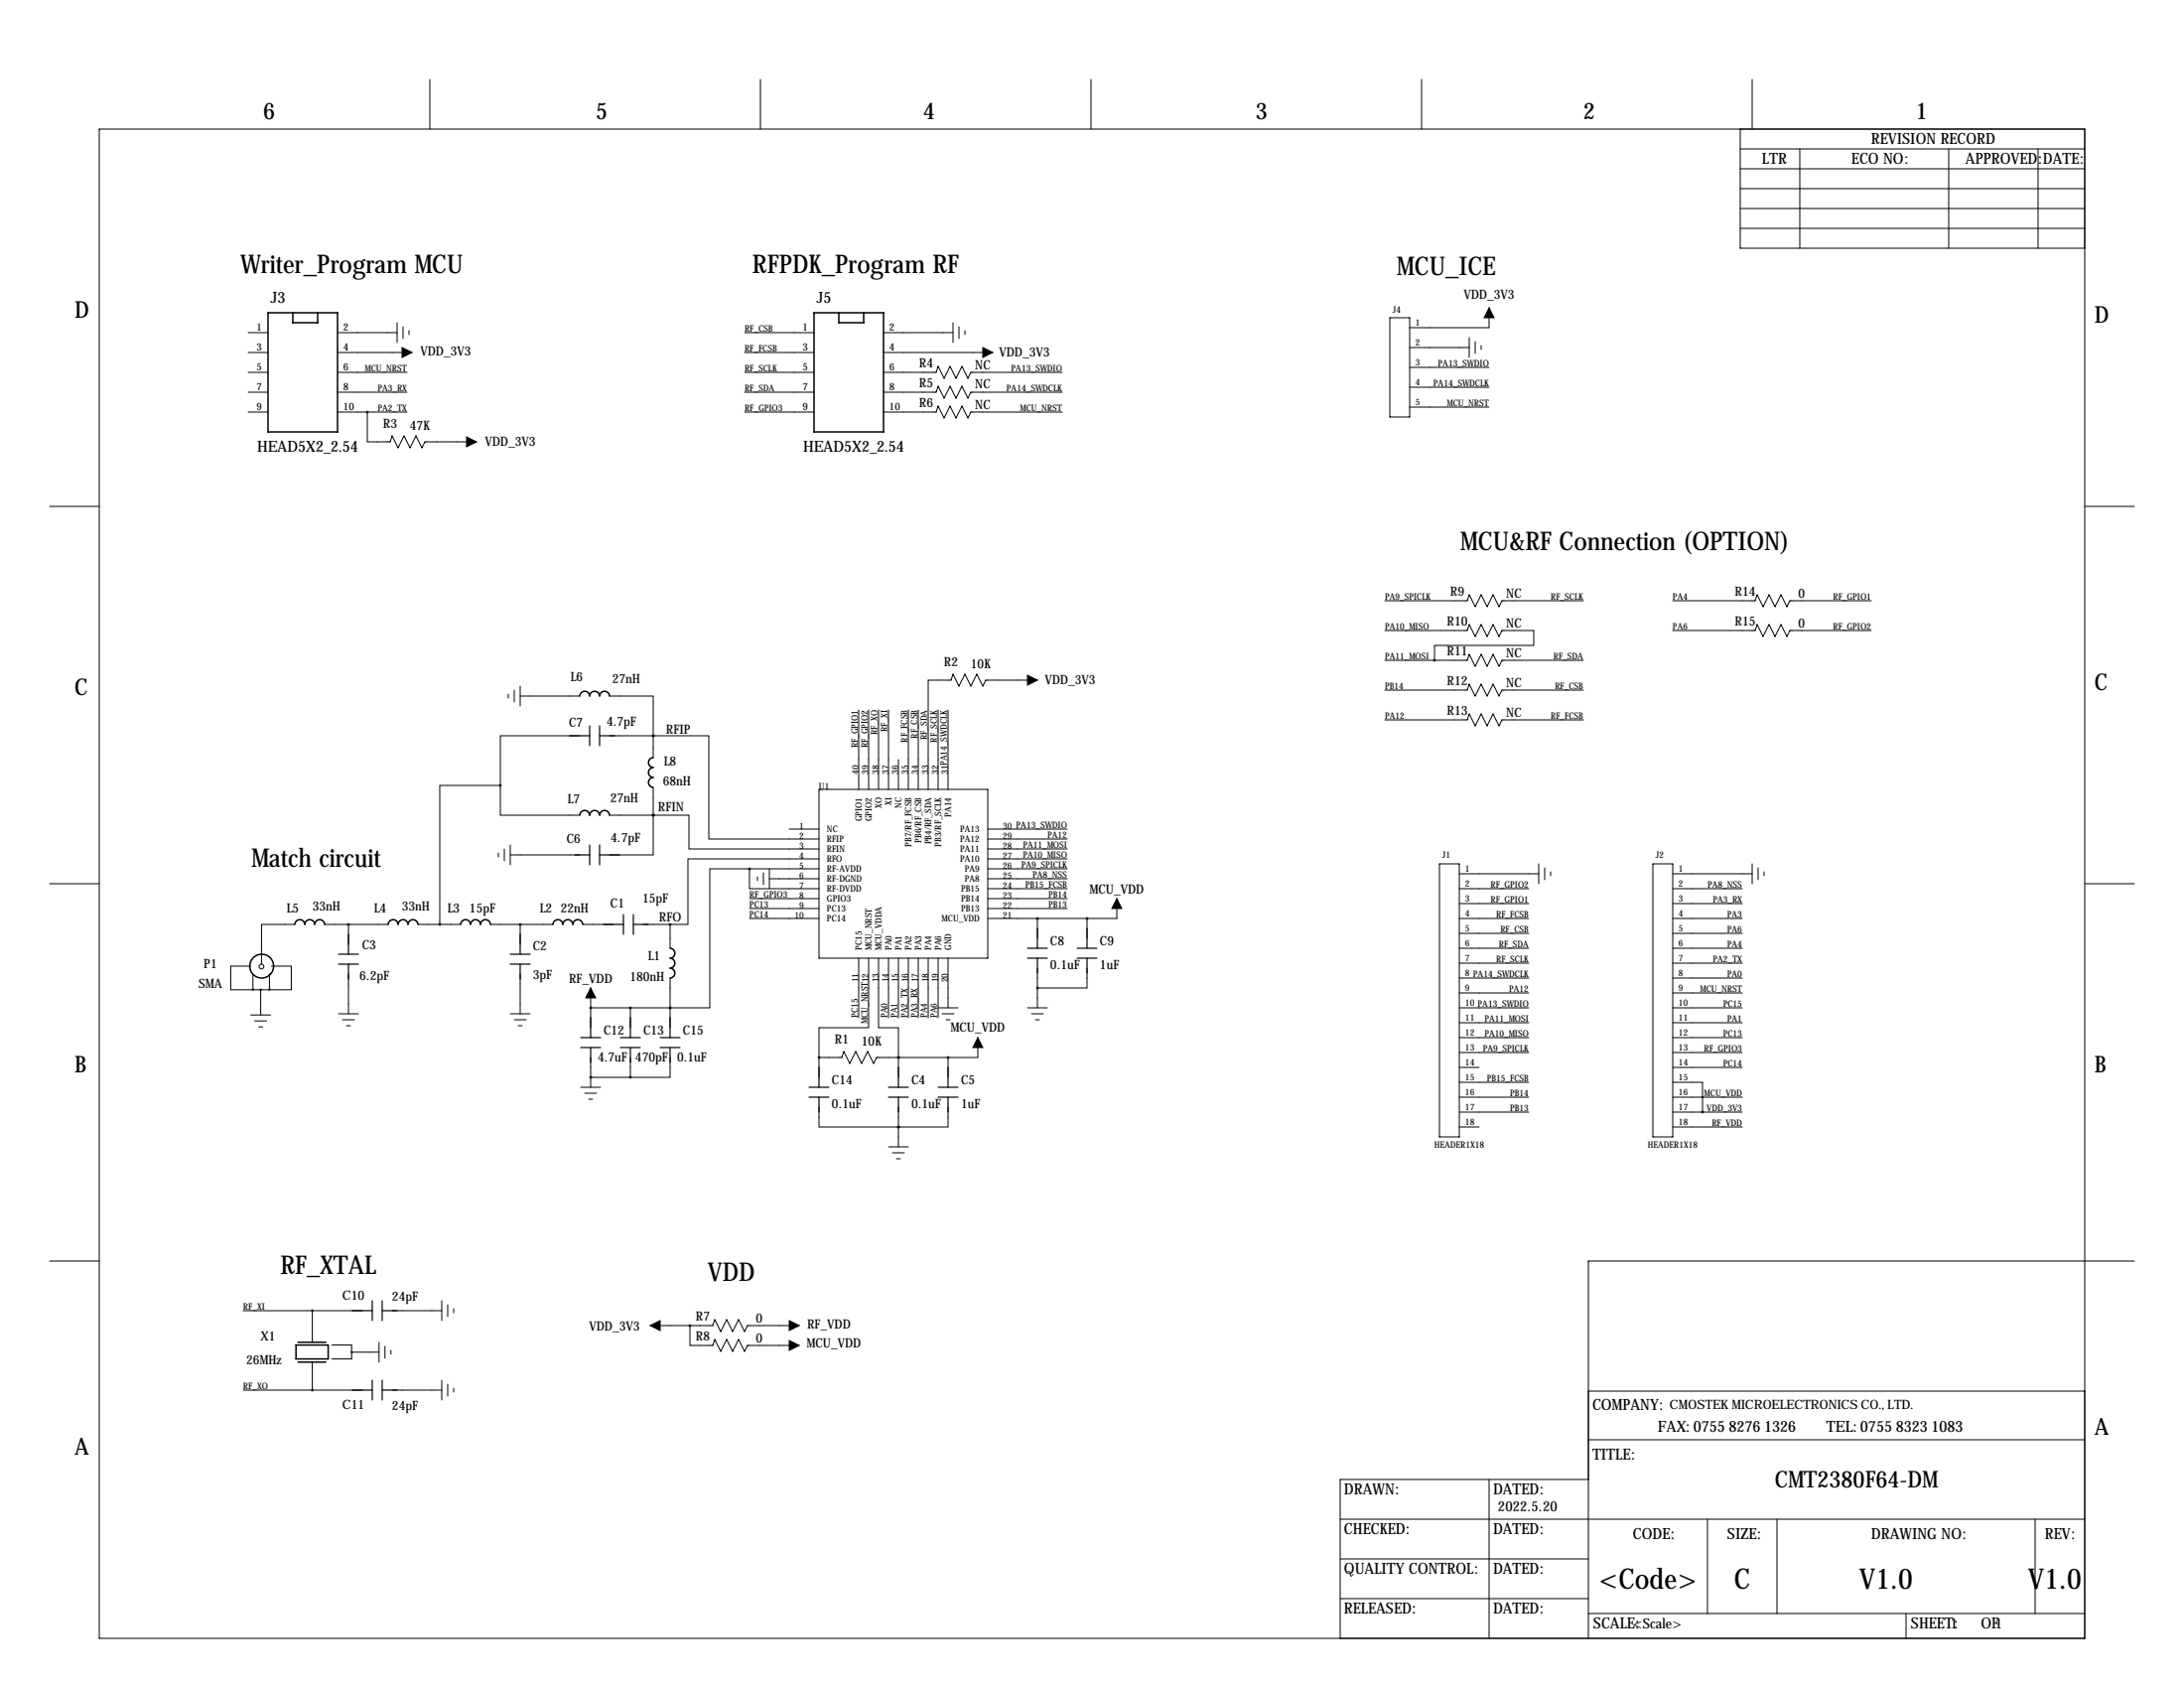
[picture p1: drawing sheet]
<svg xmlns="http://www.w3.org/2000/svg" width="559mm" height="432mm" viewBox="0 0 559 432" stroke-linecap="round" stroke-linejoin="round" font-family="sans-serif">
<g fill="none" stroke="#000" stroke-width=".25">
<path d="M25.4 33h508v386.1h-508zM110 20.3v12.7M194.6 20.3v12.7M279.1 20.3v12.7M363.7 20.3v12.7M445.3 38.1h88.1M445.3 33v30.5h88.1M448.3 20.3v12.7M460.5 38.1v25.4M498.6 38.1v25.4M521.5 38.1v25.4M445.3 48.3h88.1"/>
<path d="M445.3 43.2h88.1M445.3 53.3h88.1M445.3 58.4h88.1M381 78.7v5.1h-20.3M63.5 85.1h5.1M63.5 90.2h5.1M63.5 95.2h5.1M86.4 85.1h15.2M86.4 90.2h19M86.4 95.2h17.7M101.6 82.6v5M103.1 83.6v3"/>
<path d="M104.6 84.6v1M190.5 85.1h17.8M190.5 90.2h17.8M190.5 95.2h17.8M226.1 85.1h17.7M226.1 90.2h27.9M226.1 95.2h13.4l.5-1.5 1.6 3.1 1.5-3.1 1.5 3.1 1.5-3.1 1.5 3.1 .8-1.6h23.4M243.8 82.6v5M245.4 83.6v3M246.9 84.6v1M355.6 81.3h5.1v25.4h-5.1zM360.7 88.9h15.2"/>
<path d="M360.7 94h20.3M360.7 99.1h20.3M375.9 86.4v5M377.4 87.4v3M379 88.4v1M63.5 100.3h5.1M63.5 105.4h5.1M86.4 100.3h17.7M86.4 105.4h17.7M94 105.4v7.6h5.8l.5-1.5 1.6 3.1 1.5-3.1 1.5 3.1 1.5-3.1 1.5 3.1 .8-1.6h13.2M190.5 100.3h17.8M190.5 105.4h17.8"/>
<path d="M226.1 100.3h13.4l.5-1.5 1.6 3.1 1.5-3.1 1.5 3.1 1.5-3.1 1.5 3.1 .8-1.6h23.4M226.1 105.4h13.4l.5-1.5 1.6 3 1.5-3 1.5 3 1.5-3 1.5 3 .8-1.5h23.4M360.7 104.1h20.3M12.7 129.5h12.7M533.4 129.5h12.7M354.3 153.7h21.1l.5-1.6 1.5 3.1 1.6-3.1 1.5 3.1 1.5-3.1 1.5 3.1 .8-1.5h20.8M428 153.7h21.1l.5-1.6 1.5 3.1 1.5-3.1 1.6 3.1 1.5-3.1 1.5 3.1 .8-1.5h20.8M130 177.5v1.1M131.6 176.5v3.1M133.1 175.5v5.1M133.1 178.1h15.2M156 178.1h11.1v10.1"/>
<path d="M265.4 174h-13.2l-.7 1.5-1.6-3-1.5 3-1.5-3-1.5 3-1.6-3-.5 1.5h-5.8v27.9M354.3 161.3h21.1l.5-1.5 1.5 3 1.6-3 1.5 3 1.5-3 1.5 3 .8-1.5h8.1v3.8h-25.4v3.8M354.3 168.9h21.1l.5-1.5 1.5 3 1.6-3 1.5 3 1.5-3 1.5 3 .8-1.5h20.8M354.3 176.5h21.1l.5-1.5 1.5 3.1 1.6-3.1 1.5 3.1 1.5-3.1 1.5 3.1 .8-1.6h20.8M428 161.3h21.1l.5-1.5 1.5 3 1.5-3 1.6 3 1.5-3 1.5 3 .8-1.5h20.8M148.3 188.2h-20.3v12.7M156 188.2h11.1M167.1 188.2h14.3v26.4h28.1M167.1 188.2h.1M167.1 188.2v5.6M219.7 181.6v20.3M222.2 181.6v20.3"/>
<path d="M224.8 181.6v20.3M227.3 181.6v20.3M229.9 194.3v7.6M232.4 181.6v20.3M234.9 181.6v20.3M240 181.6v20.3M242.6 181.6v20.3M354.3 184.1h21.1l.5-1.5 1.5 3.1 1.6-3.1 1.5 3.1 1.5-3.1 1.5 3.1 .8-1.6h20.8M127.5 218.2v1M128 200.9v7.6h20.3M128 200.9h-15.5v35.6M129 217.2v3"/>
<path d="M130.6 218.7h17.7M130.6 216.2v5M156 208.5h11.1M167.1 208.5h.1M167.1 208.5v10.2h-11.1M167.1 208.5h9.2v8.7h33.2M167.1 201.4v7.1M201.9 212.1h7.6M209.5 219.7h-33.5v16.8h-4.6M209.5 201.9h43.2v43.2h-43.2zM252.7 212.1h20.3M252.7 214.6h20.3"/>
<path d="M252.7 217.2h20.3M252.7 219.7h20.3M12.7 226.1h12.7M75.4 236.5h-8.5v10.1M83.1 236.5h16.2M89.2 236.5v5.1M106.9 236.5h11M125.5 236.5h16M133.1 236.5v5.1M149.1 236.5h7.9M164.6 236.5h6.8M171.4 236.5v6.1"/>
<path d="M191.8 222.2v5.1h17.7M191.8 222.2h-10.2v35.6h-10.2M191.8 222.2h17.7M191.8 229.9h17.7M191.8 232.4h17.7M191.8 234.9h17.7M193.8 224.3v1M195.3 223.3v3M196.8 224.8h12.7M196.8 222.2v5.1M252.7 222.2h20.3M252.7 224.8h20.3"/>
<path d="M252.7 227.3h20.3M252.7 229.9h20.3M252.7 232.4h20.3M265.4 234.9v5.1M278.1 234.9v5.1M285.8 229.9v5h-33.1M368.3 221h5.1v69.8h-5.1zM373.4 227.3h17.8M373.4 234.9h17.8M373.4 223.5h20.3M373.4 231.1h17.8M373.4 238.8h17.8"/>
<path d="M393.7 221v5.1M395.2 222v3M396.7 223v1M422.9 221h5.1v69.8h-5.1zM428 227.3h17.8M428 234.9h17.8M428 223.5h20.3M428 231.1h17.8M428 238.8h17.8M448.3 221v5.1M449.8 222v3M451.4 223v1"/>
<path d="M533.4 226.1h12.7M64.1 247.1h-5.1v6.1h5.7M64.2 259.6h5M64.7 249.2v4M64.7 253.2h4.2M66.7 253.2v6.4M68.9 249.1v4.1M69.4 247.1h5.1v6.1h-5.6M86.6 259.3h5.1M89.2 249.2v10.1M130.6 259.3h5M133.1 249.2v10.1"/>
<path d="M151.1 257.8h.1M151.1 257.8h20.3M151.1 252.7v10.2M161.3 257.8v5.1M171.4 257.8h.1M171.4 250.2v12.7M219.7 245.1v15.2M222.2 245.1v17.8h-12.7v7.6M224.8 245.1v17.8h5.1v7.6M227.3 245.1v15.2M229.9 245.1v15.2M232.4 245.1v15.2"/>
<path d="M234.9 245.1v15.2M237.5 245.1v15.2M240 245.1v15.2M240 257.8h5.1M241 259.3h3.1M242.6 245.1v12.7M262.9 257.8h5.1M263.9 259.3h3.1M265.4 247.6v10.2M278.1 247.6v5.1h-12.7M373.4 242.6h17.8M373.4 246.4h17.8"/>
<path d="M373.4 250.2h17.8M373.4 254h17.8M373.4 257.8h17.8M428 242.6h17.8M428 246.4h17.8M428 250.2h17.8M428 254h17.8M428 257.8h17.8M65.2 261.2h3M66.2 262.7h1M87.6 260.9h3.1M88.6 262.4h1.1"/>
<path d="M131.6 260.9h3M132.6 262.4h1M148.6 278.1h5.1M149.6 279.7h3.1M151.1 275.6h.1M151.1 270.5v7.6M151.1 275.6h10.2M161.3 270.5v5.1M171.4 270.5v5.1h-10.1M209.5 270.5v5.1M229.9 270.5h.1M229.9 270.5v5.1"/>
<path d="M242.1 260.9h1M242.6 270.5v5.1M250.2 265.4v5.1h-25.9l-.8 1.5-1.5-3-1.5 3-1.6-3-1.5 3-1.5-3-.5 1.5h-5.9M264.9 260.9h1M373.4 261.6h17.8M373.4 265.4h17.8M373.4 269.2h17.8M373.4 273h5.1M373.4 276.9h17.8M428 276.9h7.6v7.6M428 261.6h17.8M428 265.4h17.8"/>
<path d="M428 269.2h17.8M428 273h17.8M150.6 281.2h1M209.5 283.2v5.1h20.4M227.3 293.4h5.1M228.3 294.9h3.1M229.4 296.4h1M229.9 288.3h.1M229.9 283.2v10.2M242.6 283.2v5.1h-12.7M373.4 280.7h17.8M373.4 284.5h17.8"/>
<path d="M373.4 288.3h5.1M428 280.7h17.8M428 284.5h17.8M428 288.3h17.8M12.7 322.6h12.7M62.2 335.3h30.5M79.9 335.3v8.1M100.3 335.3h12.7M113 332.7v5.1M114.6 333.8v3M116.1 334.8v1M166.4 339.1h16l.5-1.5 1.5 3 1.5-3 1.6 3 1.5-3 1.5 3 .8-1.5h13.2"/>
<path d="M176.5 339.1v5.1h5.9l.5-1.6 1.5 3.1 1.5-3.1 1.6 3.1 1.5-3.1 1.5 3.1 .8-1.5h13.2M546.1 322.6h-139.7v33M62.2 355.6h30.5M79.9 348.4v7.2M84.9 344.1h5.1v3.5h-5.1M90 345.9h7M97 343.4v5M98.5 344.4v3M100 345.4v1M100.3 355.6h12.7M113 353.1v5M114.6 354.1v3"/>
<path d="M116.1 355.1v1M533.4 355.9h-127v63.2M381 378.5v40.6M406.4 368.3h127M406.4 378.5h-63.5v40.6M342.9 388.6h190.5M342.9 398.8h63.5M436.9 388.6v24.1M454.7 388.6v24.1M520.7 388.6v24.1M342.9 408.9h63.5M406.4 412.7h127"/>
<path d="M487.7 412.7v6.4"/>
<circle cx="66.9" cy="247.2" r=".61"/>
</g>
<g fill="none" stroke="#000" stroke-width=".38">
<path d="M68.6 80h17.8v30.5h-17.8zM74.9 80v2.6h6.4v-2.6M208.3 80h17.8v30.5h-17.8zM214.6 80v2.6h6.4v-2.6M148.3 178a1.27 1.27 0 0 1 1.3-1.2 1.27 1.27 0 0 1 1.3 1.2 1.27 1.27 0 0 1 1.2-1.2 1.27 1.27 0 0 1 1.3 1.2 1.27 1.27 0 0 1 1.3-1.2 1.27 1.27 0 0 1 1.3 1.3M167.1 193.8a1.27 1.27 0 0 0-1.2 1.3 1.27 1.27 0 0 0 1.2 1.2 1.27 1.27 0 0 0-1.2 1.3 1.27 1.27 0 0 0 1.2 1.3 1.27 1.27 0 0 0-1.2 1.2 1.27 1.27 0 0 0 1.2 1.3M148.3 208.5a1.27 1.27 0 0 1 1.3-1.2 1.27 1.27 0 0 1 1.3 1.2 1.27 1.27 0 0 1 1.2-1.2 1.27 1.27 0 0 1 1.3 1.2 1.27 1.27 0 0 1 1.3-1.2 1.27 1.27 0 0 1 1.3 1.2M75.4 236.5a1.27 1.27 0 0 1 1.3-1.2 1.27 1.27 0 0 1 1.3 1.2 1.27 1.27 0 0 1 1.2-1.2 1.27 1.27 0 0 1 1.3 1.2 1.27 1.27 0 0 1 1.3-1.2 1.27 1.27 0 0 1 1.3 1.2M99.3 236.5a1.27 1.27 0 0 1 1.3-1.2 1.27 1.27 0 0 1 1.3 1.2 1.27 1.27 0 0 1 1.2-1.2 1.27 1.27 0 0 1 1.3 1.2 1.27 1.27 0 0 1 1.3-1.2 1.27 1.27 0 0 1 1.2 1.2M117.9 236.5a1.27 1.27 0 0 1 1.2-1.2 1.27 1.27 0 0 1 1.3 1.2 1.27 1.27 0 0 1 1.3-1.2 1.27 1.27 0 0 1 1.2 1.2 1.27 1.27 0 0 1 1.3-1.2 1.27 1.27 0 0 1 1.3 1.2M141.5 236.5a1.27 1.27 0 0 1 1.2-1.2 1.27 1.27 0 0 1 1.3 1.2 1.27 1.27 0 0 1 1.3-1.2 1.27 1.27 0 0 1 1.3 1.2 1.27 1.27 0 0 1 1.2-1.2 1.27 1.27 0 0 1 1.3 1.2M171.5 242.6a1.27 1.27 0 0 1 1.2 1.2 1.27 1.27 0 0 1-1.2 1.3 1.27 1.27 0 0 1 1.2 1.3 1.27 1.27 0 0 1-1.2 1.3 1.27 1.27 0 0 1 1.2 1.2 1.27 1.27 0 0 1-1.3 1.3"/>
<path d="M75.7 344.1h8.3v3.5h-8.3zM76.3 343.4h7.1M76.3 348.4h7.1"/>
<circle cx="67" cy="247.1" r="3"/>
</g>
<g fill="none" stroke="#000" stroke-width=".3">
<path d="M145.8 188.2h5.1M150.9 185.7v5.1M153.4 188.2h3.8M153.4 185.7v5.1M147.1 218.7h3.8M150.9 216.2v5M153.4 216.2v5M153.4 218.7h5.1M89.2 239v5.1M133.1 239v5.1M154.4 236.5h5.1M159.5 233.9v5.1"/>
<path d="M162.1 236.5h3.8M162.1 233.9v5.1M265.4 237.5v5.1M278.1 237.5v5.1M86.6 246.6h5.1M86.6 244.1h5.1M89.2 246.6v3.8M130.6 246.6h5M130.6 244.1h5M133.1 246.6v3.8M262.9 245.1h5.1M262.9 242.6h5.1"/>
<path d="M265.4 245.1v3.8M275.6 245.1h5.1M275.6 242.6h5.1M278.1 245.1v3.8M148.6 268h5.1M148.6 265.4h5.1M151.1 260.3v5.1M151.1 268v3.8M158.7 268h5.1M158.7 265.4h5.1M161.3 260.3v5.1M161.3 268v3.8"/>
<path d="M168.9 268h5.1M168.9 265.4h5.1M171.4 260.3v5.1M171.4 268v3.8M207 278.1h5.1M209.5 273v5.1M227.3 278.1h5.1M229.9 273v5.1M240 278.1h5.1M242.6 273v5.1M207 280.7h5.1M209.5 280.7v3.8"/>
<path d="M227.3 280.7h5.1M229.9 280.7v3.8M240 280.7h5.1M242.6 280.7v3.8M90.2 335.3h5M95.2 332.7v5.1M97.8 335.3h3.8M97.8 332.7v5.1M90.2 355.6h5M95.2 353.1v5M97.8 353.1v5M97.8 355.6h3.8"/>
</g>
<path d="M381 78.7l1.3 2.6h-2.6zM102.9 88.9l2.5 1.3-2.5 1.2zM251.5 88.9l2.5 1.3-2.5 1.2zM119.4 111.8l2.5 1.2-2.5 1.3zM262.9 172.7l2.5 1.3-2.5 1.3zM285.8 229.9l1.2 2.5h-2.5zM151.1 252.7l1.3 2.6h-2.5zM250.2 265.4l1.3 2.6h-2.6zM166.4 339.1l2.5-1.3v2.6zM201.9 337.8l2.6 1.3-2.6 1.3zM201.9 342.9l2.6 1.3-2.6 1.2z" fill="#000" stroke="#000" stroke-width=".25"/>
<path d="M68.9 253.2a.05 .05 0 0 0 .1 0 .05 .05 0 0 0-.1 0zM167.1 208.5a.05 .05 0 0 0 .1 0 .05 .05 0 0 0-.1 0zM89.1 236.5a.05 .05 0 0 0 .1 0 .05 .05 0 0 0-.1 0zM167.1 188.2a.05 .05 0 0 0 .1 0 .05 .05 0 0 0-.1 0zM167.1 208.5a.05 .05 0 0 0 .1 0 .05 .05 0 0 0-.1 0zM167.1 188.2a.05 .05 0 0 0 .1 0 .05 .05 0 0 0-.1 0zM229.8 270.5a.05 .05 0 0 0 .1 0 .05 .05 0 0 0-.1 0zM229.8 270.5a.05 .05 0 0 0 .1 0 .05 .05 0 0 0-.1 0zM209.5 270.5a.05 .05 0 0 0 .1 0 .05 .05 0 0 0-.1 0zM229.8 288.3a.05 .05 0 0 0 .1 0 .05 .05 0 0 0-.1 0zM229.8 288.3a.05 .05 0 0 0 .1 0 .05 .05 0 0 0-.1 0zM242.5 270.5a.05 .05 0 0 0 .1 0 .05 .05 0 0 0-.1 0zM265.4 235a.05 .05 0 0 0 .1 0 .05 .05 0 0 0-.1 0zM278.1 235a.05 .05 0 0 0 .1 0 .05 .05 0 0 0-.1 0zM265.4 252.7a.05 .05 0 0 0 .1 0 .05 .05 0 0 0-.1 0zM89.9 345.9a.05 .05 0 0 0 .1 0 .05 .05 0 0 0-.1 0zM171.4 236.5a.05 .05 0 0 0 .1 0 .05 .05 0 0 0-.1 0zM191.7 222.3a.05 .05 0 0 0 .1 0 .05 .05 0 0 0-.1 0zM171.4 257.8a.05 .05 0 0 0 .1 0 .05 .05 0 0 0-.1 0zM171.4 257.8a.05 .05 0 0 0 .1 0 .05 .05 0 0 0-.1 0zM151.1 257.8a.05 .05 0 0 0 .1 0 .05 .05 0 0 0-.1 0zM151.1 275.6a.05 .05 0 0 0 .1 0 .05 .05 0 0 0-.1 0zM176.5 339.1a.05 .05 0 0 0 .1 0 .05 .05 0 0 0-.1 0zM367 168.9a.05 .05 0 0 0 .1 0 .05 .05 0 0 0-.1 0z" fill="#000" stroke="#000" stroke-width=".63"/>
<g font-size="7.3">
<text x="409.2" y="406.4">&lt;Code&gt;</text>
<text x="443.7" y="406.4">C</text>
<text x="475.7" y="406.4">V1.0</text>
<text x="518.9" y="406.4">V1.0</text>
</g>
<g font-size="6.6">
<text x="61.5" y="69.8">Writer_Program MCU</text>
<text x="192.5" y="69.8">RFPDK_Program RF</text>
<text x="357.4" y="70.4">MCU_ICE</text>
<text x="373.6" y="140.7">MCU&amp;RF Connection (OPTION)</text>
<text x="64.3" y="221.7">Match circuit</text>
<text x="71.7" y="325.9">RF_XTAL</text>
<text x="181.1" y="327.7">VDD</text>
</g>
<g font-size="5.9">
<text x="67.3" y="30.5">6</text>
<text x="152.4" y="30.5">5</text>
<text x="236.2" y="30.5">4</text>
<text x="321.3" y="30.5">3</text>
<text x="405.1" y="30.5">2</text>
<text x="490.2" y="30.5">1</text>
<text x="19" y="81.3">D</text>
<text x="535.9" y="82.6">D</text>
<text x="19" y="177.8">C</text>
<text x="535.9" y="176.5">C</text>
<text x="19" y="274.3">B</text>
<text x="535.9" y="274.3">B</text>
<text x="535.9" y="367">A</text>
<text x="19" y="372.1">A</text>
<text x="454.1" y="380.5">CMT2380F64-DM</text>
</g>
<g font-size="4">
<text x="450.8" y="41.9">LTR</text>
<text x="473.7" y="41.9">ECO NO:</text>
<text x="478.8" y="36.8">REVISION RECORD</text>
<text x="502.9" y="41.9">APPROVED:DATE:</text>
<text x="69.2" y="77.5">J3</text>
<text x="208.9" y="77.5">J5</text>
<text x="65.8" y="115.7">HEAD5X2_2.54</text>
<text x="205.5" y="115.7">HEAD5X2_2.54</text>
<text x="407.4" y="360.7">COMPANY:</text>
<text x="424.2" y="366.3">FAX: 0755 8276 1326</text>
<text x="467.4" y="366.3">TEL: 0755 8323 1083</text>
<text x="407.4" y="373.4">TITLE:</text>
<text x="343.9" y="382.3">DRAWN:</text>
<text x="382" y="382.3">DATED:</text>
<text x="343.9" y="392.4">CHECKED:</text>
<text x="382" y="392.4">DATED:</text>
<text x="417.8" y="393.7">CODE:</text>
<text x="442" y="393.7">SIZE:</text>
<text x="478.8" y="393.7">DRAWING NO:</text>
<text x="523.2" y="393.7">REV:</text>
<text x="343.9" y="402.6">QUALITY CONTROL:</text>
<text x="382" y="402.6">DATED:</text>
<text x="343.9" y="412.7">RELEASED:</text>
<text x="382" y="412.7">DATED:</text>
<text x="407.7" y="416.6">SCALE:</text>
<text x="488.9" y="416.6">SHEET:</text>
<text x="506.9" y="416.6">OF1</text>
</g>
<g font-size="3.6">
<text x="383.3" y="386.6">2022.5.20</text>
<text x="417.8" y="416.6">&lt;Scale&gt;</text>
<text x="499.1" y="416.6">1</text>
</g>
<g font-size="3.3">
<text x="374.5" y="76.5">VDD_3V3</text>
<text x="107.5" y="91">VDD_3V3</text>
<text x="235.2" y="94">R4</text>
<text x="249.5" y="94.5">NC</text>
<text x="255.6" y="91.2">VDD_3V3</text>
<text x="235.2" y="99.1">R5</text>
<text x="249.5" y="99.3">NC</text>
<text x="235.2" y="104.2">R6</text>
<text x="249.5" y="104.6">NC</text>
<text x="98" y="109.5">R3</text>
<text x="104.9" y="110">47K</text>
<text x="124" y="114">VDD_3V3</text>
<text x="371.1" y="152.4">R9</text>
<text x="385.4" y="152.9">NC</text>
<text x="443.9" y="152.4">R14</text>
<text x="460.2" y="152.9">0</text>
<text x="370.2" y="160">R10</text>
<text x="385.4" y="160.5">NC</text>
<text x="443.9" y="160">R15</text>
<text x="460.2" y="160.5">0</text>
<text x="370.2" y="167.7">R11</text>
<text x="241.5" y="170.5">R2</text>
<text x="248.4" y="170.9">10K</text>
<text x="385.4" y="168.1">NC</text>
<text x="146" y="174.2">L6</text>
<text x="156.7" y="174.8">27nH</text>
<text x="267.3" y="175">VDD_3V3</text>
<text x="370.2" y="175.3">R12</text>
<text x="385.4" y="175.8">NC</text>
<text x="145.5" y="185.9">C7</text>
<text x="155.2" y="185.7">4.7pF</text>
<text x="370.2" y="182.9">R13</text>
<text x="385.4" y="183.4">NC</text>
<text x="170.4" y="187.7">RFIP</text>
<text x="169.8" y="195.9">L8</text>
<text x="169.6" y="200.9">68nH</text>
<text x="145.2" y="205.5">L7</text>
<text x="156.2" y="205.3">27nH</text>
<text x="168.4" y="207.5">RFIN</text>
<text x="145" y="215.6">C6</text>
<text x="156.3" y="215.4">4.7pF</text>
<text x="73.3" y="233.4">L5</text>
<text x="80" y="232.9">33nH</text>
<text x="95.7" y="233.4">L4</text>
<text x="102.8" y="232.9">33nH</text>
<text x="114.5" y="233.4">L3</text>
<text x="120.1" y="233.4">15pF</text>
<text x="138.1" y="233.4">L2</text>
<text x="143.5" y="233.4">22nH</text>
<text x="156.2" y="232.2">C1</text>
<text x="164.3" y="230.9">15pF</text>
<text x="278.8" y="228.6">MCU_VDD</text>
<text x="168.7" y="235.7">RFO</text>
<text x="92.7" y="242.8">C3</text>
<text x="136.4" y="243.1">C2</text>
<text x="165.8" y="245.6">L1</text>
<text x="268.7" y="241.8">C8</text>
<text x="281.4" y="241.8">C9</text>
<text x="52.1" y="247.6">P1</text>
<text x="92" y="250.7">6.2pF</text>
<text x="136.3" y="250.4">3pF</text>
<text x="145.6" y="251.5">RF_VDD</text>
<text x="161.2" y="251">180nH</text>
<text x="268.7" y="247.9">0.1uF</text>
<text x="281.4" y="247.9">1uF</text>
<text x="50.8" y="252.8">SMA</text>
<text x="243.2" y="263.9">MCU_VDD</text>
<text x="154.4" y="264.7">C12</text>
<text x="164.6" y="264.7">C13</text>
<text x="174.8" y="264.7">C15</text>
<text x="213.6" y="267">R1</text>
<text x="220.5" y="267.5">10K</text>
<text x="152.9" y="271.5">4.7uF</text>
<text x="162.6" y="271.5">470pF</text>
<text x="173.2" y="271.5">0.1uF</text>
<text x="212.9" y="277.4">C14</text>
<text x="233.2" y="277.4">C4</text>
<text x="245.9" y="277.4">C5</text>
<text x="212.9" y="283.5">0.1uF</text>
<text x="233.2" y="283.5">0.1uF</text>
<text x="245.9" y="283.5">1uF</text>
<text x="87.6" y="332.4">C10</text>
<text x="100.3" y="332.7">24pF</text>
<text x="150.7" y="340.4">VDD_3V3</text>
<text x="178" y="337.8">R7</text>
<text x="193.5" y="338.3">0</text>
<text x="206.5" y="339.9">RF_VDD</text>
<text x="66.7" y="342.9">X1</text>
<text x="178" y="342.9">R8</text>
<text x="193.5" y="343.4">0</text>
<text x="206.4" y="344.7">MCU_VDD</text>
<text x="63" y="349">26MHz</text>
<text x="87.6" y="360.3">C11</text>
<text x="100.3" y="360.7">24pF</text>
<text x="427.2" y="360.4">CMOSTEK MICROELECTRONICS CO., LTD.</text>
</g>
<g font-size="2.6">
<text x="65.7" y="84.6">1</text>
<text x="65.7" y="89.7">3</text>
<text x="87.9" y="89.7">4</text>
<text x="87.9" y="84.6">2</text>
<text x="205.4" y="84.6">1</text>
<text x="205.4" y="89.7">3</text>
<text x="227.6" y="89.7">4</text>
<text x="227.6" y="84.6">2</text>
<text x="65.7" y="94.7">5</text>
<text x="87.9" y="94.7">6</text>
<text x="205.4" y="94.7">5</text>
<text x="227.6" y="94.7">6</text>
<text x="65.7" y="99.8">7</text>
<text x="87.9" y="99.8">8</text>
<text x="205.4" y="99.8">7</text>
<text x="227.6" y="99.8">8</text>
<text x="65.7" y="104.9">9</text>
<text x="87.9" y="104.9">10</text>
<text x="205.4" y="104.9">9</text>
<text x="227.6" y="104.9">10</text>
</g>
<g font-size="2.3">
<text x="356.3" y="80">J4</text>
<text x="362.2" y="83.3">1</text>
<text x="190.5" y="89.9">RF_FCSB</text>
<text x="190.5" y="84.8">RF_CSB</text>
<text x="362.2" y="88.4">2</text>
<text x="93.3" y="95">MCU_NRST</text>
<text x="190.5" y="95">RF_SCLK</text>
<text x="258.7" y="95">PA13_SWDIO</text>
<text x="362.2" y="93.5">3</text>
<text x="368" y="93.7">PA13_SWDIO</text>
<text x="96.6" y="100.1">PA3_RX</text>
<text x="190.5" y="100.1">RF_SDA</text>
<text x="257.5" y="100.1">PA14_SWDCLK</text>
<text x="362.2" y="98.6">4</text>
<text x="366.8" y="98.8">PA14_SWDCLK</text>
<text x="96.6" y="105.2">PA2_TX</text>
<text x="190.5" y="105.2">RF_GPIO3</text>
<text x="261" y="105.2">MCU_NRST</text>
<text x="362.2" y="103.6">5</text>
<text x="370.2" y="103.9">MCU_NRST</text>
<text x="354.3" y="153.4">PA9_SPICLK</text>
<text x="396.8" y="153.4">RF_SCLK</text>
<text x="428" y="153.4">PA4</text>
<text x="469" y="153.4">RF_GPIO1</text>
<text x="354.3" y="161">PA10_MISO</text>
<text x="428" y="161">PA6</text>
<text x="469" y="161">RF_GPIO2</text>
<text x="354.3" y="168.7">PA11_MOSI</text>
<text x="397.5" y="168.7">RF_SDA</text>
<text x="354.3" y="176.3">PB14</text>
<text x="397.9" y="176.3">RF_CSB</text>
<text x="354.3" y="183.9">PA12</text>
<text x="396.8" y="183.9">RF_FCSB</text>
<text x="219.5" y="191.4" transform="rotate(-90 219.5 191.4)">RF_GPIO1</text>
<text x="222" y="191.4" transform="rotate(-90 222 191.4)">RF_GPIO2</text>
<text x="224.5" y="187.9" transform="rotate(-90 224.5 187.9)">RF_XO</text>
<text x="227.1" y="187.1" transform="rotate(-90 227.1 187.1)">RF_XI</text>
<text x="232.2" y="189.9" transform="rotate(-90 232.2 189.9)">RF_FCSB</text>
<text x="234.7" y="188.9" transform="rotate(-90 234.7 188.9)">RF_CSB</text>
<text x="237.2" y="189.3" transform="rotate(-90 237.2 189.3)">RF_SDA</text>
<text x="239.8" y="189.9" transform="rotate(-90 239.8 189.9)">RF_SCLK</text>
<text x="209.5" y="201.9">U1</text>
<text x="219.7" y="198.1" transform="rotate(-90 219.7 198.1)">40</text>
<text x="222.2" y="198.1" transform="rotate(-90 222.2 198.1)">39</text>
<text x="224.8" y="198.1" transform="rotate(-90 224.8 198.1)">38</text>
<text x="227.3" y="198.1" transform="rotate(-90 227.3 198.1)">37</text>
<text x="229.9" y="198.1" transform="rotate(-90 229.9 198.1)">36</text>
<text x="232.4" y="198.1" transform="rotate(-90 232.4 198.1)">35</text>
<text x="234.9" y="198.1" transform="rotate(-90 234.9 198.1)">34</text>
<text x="237.5" y="198.1" transform="rotate(-90 237.5 198.1)">33</text>
<text x="240" y="198.1" transform="rotate(-90 240 198.1)">32</text>
<text x="242.6" y="198.1" transform="rotate(-90 242.6 198.1)">31PA14_SWDCLK</text>
<text x="225.6" y="206.7" transform="rotate(-90 225.6 206.7)">XO</text>
<text x="228.1" y="205.9" transform="rotate(-90 228.1 205.9)">XI</text>
<text x="230.7" y="206.7" transform="rotate(-90 230.7 206.7)">NC</text>
<text x="243.4" y="209" transform="rotate(-90 243.4 209)">PA14</text>
<text x="204.6" y="212.1">1</text>
<text x="204.6" y="214.6">2</text>
<text x="211.6" y="212.9">NC</text>
<text x="211.6" y="215.4">RFIP</text>
<text x="220.5" y="210.2" transform="rotate(-90 220.5 210.2)">GPIO1</text>
<text x="223.1" y="210.2" transform="rotate(-90 223.1 210.2)">GPIO2</text>
<text x="235.8" y="215.6" transform="rotate(-90 235.8 215.6)">PB6/RF_CSB</text>
<text x="238.3" y="216" transform="rotate(-90 238.3 216)">PB4/RF_SDA</text>
<text x="245.7" y="215.4">PA12</text>
<text x="245.7" y="212.9">PA13</text>
<text x="256.5" y="214.6">29</text>
<text x="256.5" y="212.1">30 PA13_SWDIO</text>
<text x="268" y="214.4">PA12</text>
<text x="204.6" y="217.2">3</text>
<text x="204.6" y="219.7">4</text>
<text x="211.6" y="218">RFIN</text>
<text x="211.6" y="220.5">RFO</text>
<text x="233.2" y="216.6" transform="rotate(-90 233.2 216.6)">PB7/RF_FCSB</text>
<text x="240.8" y="216.6" transform="rotate(-90 240.8 216.6)">PB3/RF_SCLK</text>
<text x="245.7" y="220.5">PA10</text>
<text x="245.7" y="218">PA11</text>
<text x="256.5" y="219.7">27</text>
<text x="256.5" y="217.2">28</text>
<text x="261.3" y="222">PA9_SPICLK</text>
<text x="261.7" y="216.9">PA11_MOSI</text>
<text x="261.7" y="219.5">PA10_MISO</text>
<text x="369" y="219.5">J1</text>
<text x="423.6" y="219.5">J2</text>
<text x="204.6" y="222.2">5</text>
<text x="204.6" y="224.8">6</text>
<text x="204.6" y="227.3">7</text>
<text x="211.6" y="223.1">RF-AVDD</text>
<text x="211.6" y="225.6">RF-DGND</text>
<text x="246.9" y="225.6">PA8</text>
<text x="246.9" y="223.1">PA9</text>
<text x="256.5" y="227.3">24</text>
<text x="256.5" y="224.8">25</text>
<text x="256.5" y="222.2">26</text>
<text x="262.4" y="227.1">PB15_FCSB</text>
<text x="264.2" y="224.5">PA8_NSS</text>
<text x="374.9" y="223">1</text>
<text x="374.9" y="226.8">2</text>
<text x="381.4" y="227.1">RF_GPIO2</text>
<text x="429.5" y="223">1</text>
<text x="429.5" y="226.8">2</text>
<text x="436.9" y="227.1">PA8_NSS</text>
<text x="191.8" y="229.6">RF_GPIO3</text>
<text x="191.8" y="232.2">PC13</text>
<text x="204.6" y="229.9">8</text>
<text x="204.6" y="232.4">9</text>
<text x="211.6" y="228.1">RF-DVDD</text>
<text x="211.6" y="230.7">GPIO3</text>
<text x="211.6" y="233.2">PC13</text>
<text x="246" y="233.2">PB13</text>
<text x="246" y="230.7">PB14</text>
<text x="246" y="228.1">PB15</text>
<text x="256.5" y="232.4">22</text>
<text x="256.5" y="229.9">23</text>
<text x="268.3" y="229.6">PB14</text>
<text x="268.3" y="232.2">PB13</text>
<text x="374.9" y="230.6">3</text>
<text x="381.4" y="230.9">RF_GPIO1</text>
<text x="429.5" y="230.6">3</text>
<text x="438.3" y="230.9">PA3_RX</text>
<text x="191.8" y="234.7">PC14</text>
<text x="203.4" y="234.9">10</text>
<text x="211.6" y="235.8">PC14</text>
<text x="240.9" y="235.8">MCU_VDD</text>
<text x="256.5" y="234.9">21</text>
<text x="374.9" y="234.4">4</text>
<text x="374.9" y="238.3">5</text>
<text x="382.9" y="234.7">RF_FCSB</text>
<text x="383.9" y="238.5">RF_CSB</text>
<text x="429.5" y="234.4">4</text>
<text x="429.5" y="238.3">5</text>
<text x="441.9" y="234.7">PA3</text>
<text x="441.9" y="238.5">PA6</text>
<text x="220.5" y="243.1" transform="rotate(-90 220.5 243.1)">PC15</text>
<text x="223.1" y="243.1" transform="rotate(-90 223.1 243.1)">MCU_NRST</text>
<text x="225.6" y="243.1" transform="rotate(-90 225.6 243.1)">MCU_VDDA</text>
<text x="228.1" y="243.1" transform="rotate(-90 228.1 243.1)">PA0</text>
<text x="230.7" y="243.1" transform="rotate(-90 230.7 243.1)">PA1</text>
<text x="233.2" y="243.1" transform="rotate(-90 233.2 243.1)">PA2</text>
<text x="235.8" y="243.1" transform="rotate(-90 235.8 243.1)">PA3</text>
<text x="238.3" y="243.1" transform="rotate(-90 238.3 243.1)">PA4</text>
<text x="240.8" y="243.1" transform="rotate(-90 240.8 243.1)">PA6</text>
<text x="243.4" y="243.1" transform="rotate(-90 243.4 243.1)">GND</text>
<text x="374.9" y="242.1">6</text>
<text x="374.9" y="245.9">7</text>
<text x="383.5" y="242.3">RF_SDA</text>
<text x="429.5" y="242.1">6</text>
<text x="429.5" y="245.9">7</text>
<text x="441.9" y="242.3">PA4</text>
<text x="219.7" y="251.3" transform="rotate(-90 219.7 251.3)">11</text>
<text x="224.8" y="251.3" transform="rotate(-90 224.8 251.3)">13</text>
<text x="227.3" y="251.3" transform="rotate(-90 227.3 251.3)">14</text>
<text x="229.9" y="251.3" transform="rotate(-90 229.9 251.3)">15</text>
<text x="237.5" y="251.3" transform="rotate(-90 237.5 251.3)">18</text>
<text x="240" y="251.3" transform="rotate(-90 240 251.3)">19</text>
<text x="242.6" y="251.3" transform="rotate(-90 242.6 251.3)">20</text>
<text x="374.9" y="249.7">8 PA14_SWDCLK</text>
<text x="382.9" y="246.1">RF_SCLK</text>
<text x="429.5" y="249.7">8</text>
<text x="438.3" y="246.1">PA2_TX</text>
<text x="441.9" y="249.9">PA0</text>
<text x="374.9" y="253.5">9</text>
<text x="374.9" y="257.3">10 PA13_SWDIO</text>
<text x="386.2" y="253.7">PA12</text>
<text x="429.5" y="253.5">9</text>
<text x="429.5" y="257.3">10</text>
<text x="435" y="253.7">MCU_NRST</text>
<text x="440.9" y="257.6">PC15</text>
<text x="219.5" y="260.3" transform="rotate(-90 219.5 260.3)">PC15</text>
<text x="222" y="261.9" transform="rotate(-90 222 261.9)">MCU_NRST12</text>
<text x="227.1" y="260.3" transform="rotate(-90 227.1 260.3)">PA0</text>
<text x="229.6" y="260.3" transform="rotate(-90 229.6 260.3)">PA1</text>
<text x="232.2" y="260.3" transform="rotate(-90 232.2 260.3)">PA2_TX 16</text>
<text x="234.7" y="260.3" transform="rotate(-90 234.7 260.3)">PA3_RX 17</text>
<text x="237.2" y="260.3" transform="rotate(-90 237.2 260.3)">PA4</text>
<text x="239.8" y="260.3" transform="rotate(-90 239.8 260.3)">PA6</text>
<text x="374.9" y="261.1">11</text>
<text x="379.8" y="261.4">PA11_MOSI</text>
<text x="429.5" y="261.1">11</text>
<text x="441.9" y="261.4">PA1</text>
<text x="374.9" y="264.9">12</text>
<text x="374.9" y="268.7">13</text>
<text x="379.4" y="269">PA9_SPICLK</text>
<text x="379.8" y="265.2">PA10_MISO</text>
<text x="429.5" y="264.9">12</text>
<text x="429.5" y="268.7">13</text>
<text x="436" y="269">RF_GPIO3</text>
<text x="440.9" y="265.2">PC13</text>
<text x="374.9" y="272.5">14</text>
<text x="429.5" y="272.5">14</text>
<text x="440.9" y="272.8">PC14</text>
<text x="374.9" y="276.4">15</text>
<text x="374.9" y="280.2">16</text>
<text x="380.5" y="276.6">PB15_FCSB</text>
<text x="386.4" y="280.4">PB14</text>
<text x="429.5" y="276.4">15</text>
<text x="429.5" y="280.2">16</text>
<text x="436" y="280.4">MCU_VDD</text>
<text x="374.9" y="284">17</text>
<text x="374.9" y="287.8">18</text>
<text x="386.4" y="284.2">PB13</text>
<text x="429.5" y="284">17</text>
<text x="429.5" y="287.8">18</text>
<text x="436.7" y="284.2">VDD_3V3</text>
<text x="367" y="293.7">HEADER1X18</text>
<text x="421.6" y="293.7">HEADER1X18</text>
<text x="438" y="288">RF_VDD</text>
<text x="62.2" y="335">RF_XI</text>
<text x="62.2" y="355.3">RF_XO</text>
</g>
</svg>
